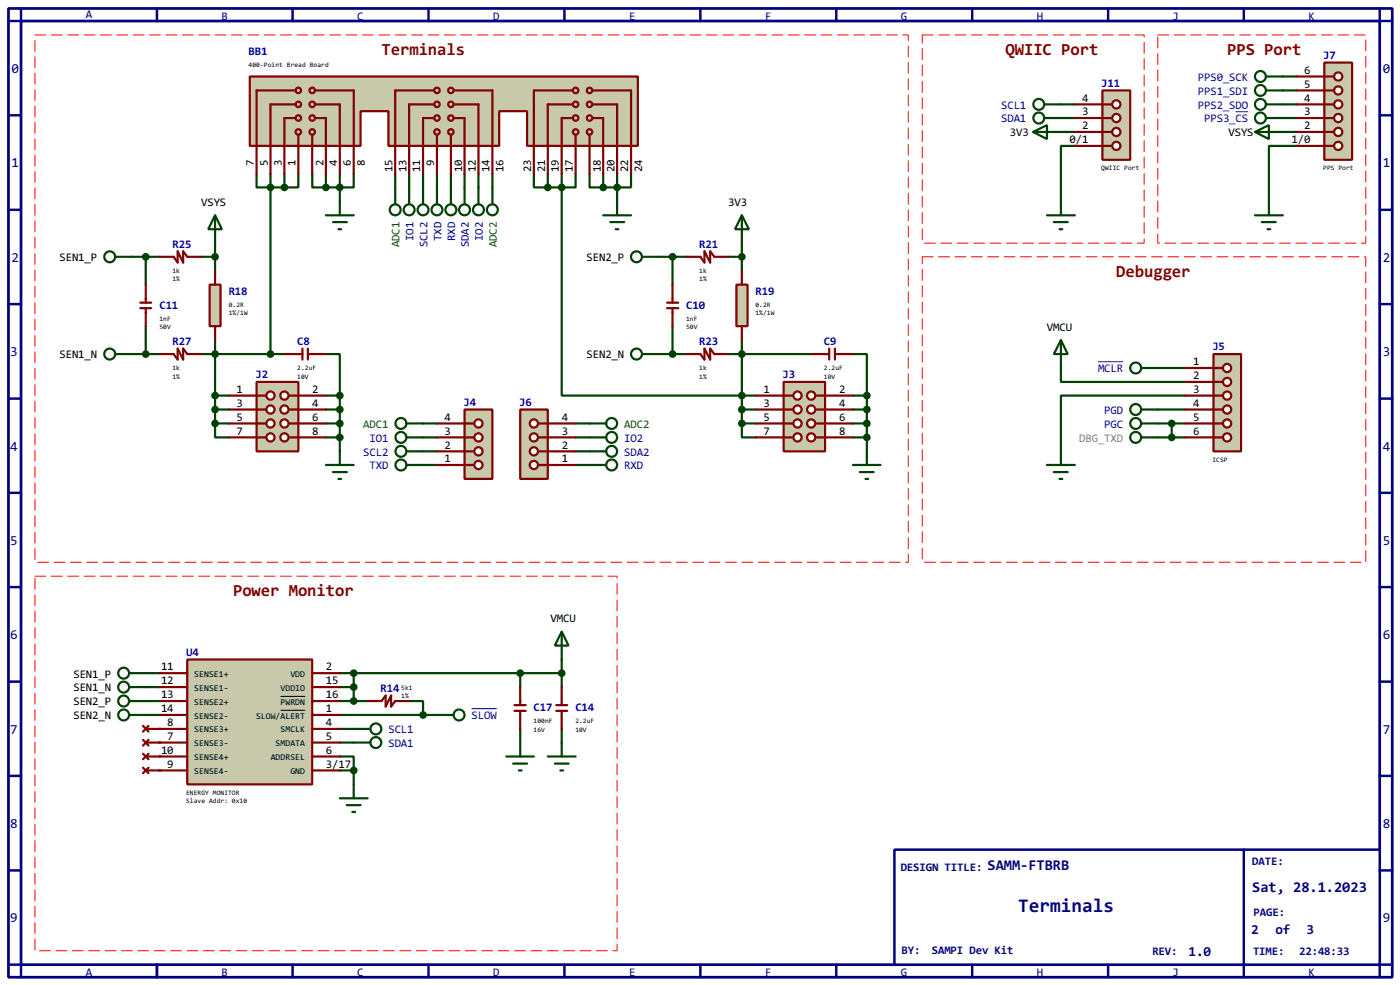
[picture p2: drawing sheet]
<svg xmlns="http://www.w3.org/2000/svg" width="256mm" height="180mm" viewBox="0 0 256 180" stroke-linecap="round" stroke-linejoin="round" font-family="sans-serif">
<path d="M1.6 1.6h253.5v177.3h-253.5zM3.9 3.9h248.9v172.7h-248.9z" fill="none" stroke="#000080" stroke-width=".5"/>
<path d="M3.9 1.6v2.3h-2.3M28.8 1.6v2.3" fill="none" stroke="#000080" stroke-width=".45"/>
<path d="M163.9 155.5h88.9v21.1h-88.9z" fill="#fff" stroke="#000080" stroke-width=".45"/>
<g fill="none" stroke="#000080" stroke-width=".45">
<path d="M53.6 1.6v2.3M78.5 1.6v2.3M103.4 1.6v2.3M128.3 1.6v2.3M153.2 1.6v2.3M178.1 1.6v2.3M203 1.6v2.3M227.9 1.6v2.3M252.8 1.6v2.3h2.3M1.6 21.1h2.3M1.6 38.4h2.3M252.8 21.1h2.3"/>
<path d="M252.8 38.4h2.3M1.6 55.7h2.3M252.8 55.7h2.3M1.6 73h2.3M252.8 73h2.3M1.6 90.2h2.3M252.8 90.2h2.3M1.6 107.5h2.3M252.8 107.5h2.3M1.6 124.8h2.3M252.8 124.8h2.3M1.6 142h2.3"/>
<path d="M1.6 159.3h2.3M227.9 155.5v23.4M252.8 142h2.3M252.8 159.3h2.3M1.6 176.6h2.3v2.3M28.8 176.6v2.3M53.6 176.6v2.3M78.5 176.6v2.3M103.4 176.6v2.3M128.3 176.6v2.3M153.2 176.6v2.3M178.1 176.6v2.3"/>
<path d="M203 176.6v2.3M255.1 176.6h-2.3v2.3"/>
</g>
<g fill="none" stroke="#004000" stroke-width=".4">
<path d="M194.4 19.1h2.5M235 19.1h2.5M235 16.6h2.5M235 14h2.5M47 31.8v2.5h5.1M49.6 31.8v33M52.1 31.8v2.5M54.7 31.8v2.5h-2.6M57.2 31.8v2.5h2.5M59.7 31.8v2.5M62.3 31.8v5.1M64.8 31.8v2.5h-5.1"/>
<path d="M72.4 31.8v2.5M75 31.8v2.5M77.5 31.8v2.5M80.1 31.8v2.5M82.6 31.8v2.5M85.1 31.8v2.5M87.7 31.8v2.5M90.2 31.8v2.5M97.8 31.8v2.5h2.6M100.4 34.3h2.5M100.4 31.8v2.5M102.9 34.3v38.1h35.6"/>
<path d="M102.9 31.8v2.5M105.5 31.8v2.5h-2.6M108 31.8v2.5h2.5M110.5 31.8v2.5M113.1 31.8v5.1M115.6 31.8v2.5h-5.1M194.4 21.6h2.5M194.4 24.2h2.5M196.9 26.7h-2.5v10.2M235 21.6h2.5M235 24.2h2.5M237.5 26.7h-5v10.2"/>
<path d="M24.2 47h5.1M26.7 47v5.1M26.7 59.7v5.1M120.7 47h5.1M123.2 47v5.1M123.2 59.7v5.1M24.2 64.8h5.1M36.9 64.8h15.2M39.4 77.5v2.6h2.6M39.4 75h2.6M39.4 77.5h2.6M39.4 72.4h2.6"/>
<path d="M39.4 62.3v15.2M59.7 64.8h2.6v7.6M59.7 75h2.6M59.7 77.5h2.6M59.7 72.4h2.6M62.3 72.4v10.2M77.5 77.5h2.6M105.5 77.5h2.5M120.7 64.8h5.1M133.4 64.8h15.2M135.9 77.5v2.6h2.6M135.9 75h2.6"/>
<path d="M135.9 77.5h2.6M135.9 62.3v15.2M156.3 64.8h2.5v7.6M156.3 75h2.5M156.3 77.5h2.5M156.3 72.4h2.5M158.8 72.4v10.2M194.4 67.4v2.5h22.8M212.1 75h5.1M212.1 67.4h5.1M217.2 72.4h-22.8v10.2M59.7 80.1h2.6"/>
<path d="M77.5 80.1h2.6M77.5 85.1h2.6M77.5 82.6h2.6M105.5 80.1h2.5M105.5 85.1h2.5M105.5 82.6h2.5M156.3 80.1h2.5M62.3 138.5h2.5v2.5M62.3 123.2h40.6M62.3 133.4h2.5M62.3 135.9h2.5M64.8 123.2v2.6"/>
<path d="M95.3 123.2v2.6M95.3 133.4v2.5M102.9 120.7v5.1M102.9 133.4v2.5M62.3 141h2.5M64.8 141v2.6"/>
</g>
<g fill="#004000">
<circle cx="29.3" cy="135.9" r=".2"/>
<circle cx="29.3" cy="133.4" r=".2"/>
<circle cx="29.3" cy="141" r=".2"/>
</g>
<path d="M26.7 123.2h2.6" fill="none" stroke="#004000" stroke-width=".4"/>
<circle cx="29.3" cy="138.5" r=".2" fill="#004000"/>
<g fill="none" stroke="#004000" stroke-width=".4">
<path d="M36.9 47h2.5M39.4 44.5v5.1M133.4 47h2.5M135.9 44.5v5.1M212.1 77.5h5.1M214.7 77.5v2.6M212.1 80.1h5.1M26.7 125.8h2.6M26.7 128.3h2.6M26.7 130.9h2.6M62.3 125.8h2.5v2.5M62.3 128.3h5.1"/>
<path d="M62.3 130.9h17.8M75 128.3h2.5v2.6"/>
</g>
<path d="M47 69.9h7.7v12.7h-7.7z" fill="#c8c8aa" stroke="#800000" stroke-width=".4"/>
<path d="M47 72.4h1.8" fill="none" stroke="#800000" stroke-width=".4"/>
<circle cx="49.5" cy="72.4" r=".75" fill="#feffff" stroke="#800000" stroke-width=".4"/>
<path d="M47 75h1.8" fill="none" stroke="#800000" stroke-width=".4"/>
<circle cx="49.5" cy="75" r=".75" fill="#feffff" stroke="#800000" stroke-width=".4"/>
<path d="M47 77.5h1.8" fill="none" stroke="#800000" stroke-width=".4"/>
<circle cx="49.5" cy="77.5" r=".75" fill="#feffff" stroke="#800000" stroke-width=".4"/>
<path d="M47 80.1h1.8" fill="none" stroke="#800000" stroke-width=".4"/>
<circle cx="49.5" cy="80.1" r=".75" fill="#feffff" stroke="#800000" stroke-width=".4"/>
<path d="M52.9 72.4h1.8" fill="none" stroke="#800000" stroke-width=".4"/>
<circle cx="52.1" cy="72.4" r=".75" fill="#feffff" stroke="#800000" stroke-width=".4"/>
<path d="M52.9 75h1.8" fill="none" stroke="#800000" stroke-width=".4"/>
<circle cx="52.1" cy="75" r=".75" fill="#feffff" stroke="#800000" stroke-width=".4"/>
<path d="M52.9 77.5h1.8" fill="none" stroke="#800000" stroke-width=".4"/>
<circle cx="52.1" cy="77.5" r=".75" fill="#feffff" stroke="#800000" stroke-width=".4"/>
<path d="M52.9 80.1h1.8" fill="none" stroke="#800000" stroke-width=".4"/>
<circle cx="52.1" cy="80.1" r=".75" fill="#feffff" stroke="#800000" stroke-width=".4"/>
<path d="M42 72.4h5M42 75h5M42 77.5h5M54.7 72.4h5M54.7 75h5M54.7 77.5h5M42 80.1h5M54.7 80.1h5" fill="none" stroke="#800000" stroke-width=".4"/>
<path d="M143.6 69.9h7.6v12.7h-7.6z" fill="#c8c8aa" stroke="#800000" stroke-width=".4"/>
<path d="M143.6 72.4h1.7" fill="none" stroke="#800000" stroke-width=".4"/>
<circle cx="146.1" cy="72.4" r=".75" fill="#feffff" stroke="#800000" stroke-width=".4"/>
<path d="M143.6 75h1.7" fill="none" stroke="#800000" stroke-width=".4"/>
<circle cx="146.1" cy="75" r=".75" fill="#feffff" stroke="#800000" stroke-width=".4"/>
<path d="M143.6 77.5h1.7" fill="none" stroke="#800000" stroke-width=".4"/>
<circle cx="146.1" cy="77.5" r=".75" fill="#feffff" stroke="#800000" stroke-width=".4"/>
<path d="M143.6 80.1h1.7" fill="none" stroke="#800000" stroke-width=".4"/>
<circle cx="146.1" cy="80.1" r=".75" fill="#feffff" stroke="#800000" stroke-width=".4"/>
<path d="M149.4 72.4h1.8" fill="none" stroke="#800000" stroke-width=".4"/>
<circle cx="148.6" cy="72.4" r=".75" fill="#feffff" stroke="#800000" stroke-width=".4"/>
<path d="M149.4 75h1.8" fill="none" stroke="#800000" stroke-width=".4"/>
<circle cx="148.6" cy="75" r=".75" fill="#feffff" stroke="#800000" stroke-width=".4"/>
<path d="M149.4 77.5h1.8" fill="none" stroke="#800000" stroke-width=".4"/>
<circle cx="148.6" cy="77.5" r=".75" fill="#feffff" stroke="#800000" stroke-width=".4"/>
<path d="M149.4 80.1h1.8" fill="none" stroke="#800000" stroke-width=".4"/>
<circle cx="148.6" cy="80.1" r=".75" fill="#feffff" stroke="#800000" stroke-width=".4"/>
<g fill="none" stroke="#800000" stroke-width=".4">
<path d="M52.1 64.8h3.3M55.4 63.8v2M56.4 63.8v2M56.4 64.8h3.3M138.5 72.4h5.1M138.5 75h5.1M138.5 77.5h5.1M148.6 64.8h3.3M151.2 72.4h5.1M151.2 75h5.1M151.2 77.5h5.1M151.9 63.8v2"/>
<path d="M153 64.8h3.3M153 63.8v2M138.5 80.1h5.1M151.2 80.1h5.1"/>
</g>
<g fill="none" stroke="#004000" stroke-width=".4">
<path d="M39.4 39.4l1.3 2.6h-2.5zM39.4 39.4v5.1M135.9 39.4l1.3 2.6h-2.5zM135.9 39.4v5.1M74.5 77.5h3M59.7 85.1h5.1M61 86.4h2.6M62 87.7h.5M62.3 82.6v2.5M74.5 85.1h3M74.5 80.1h3M108 85.1h3.1"/>
<path d="M156.3 85.1h5M157.5 86.4h2.6M158.6 87.7h.5M158.8 82.6v2.5"/>
<circle cx="73.4" cy="77.5" r="1"/>
<circle cx="73.4" cy="85.1" r="1"/>
<circle cx="73.4" cy="80.1" r="1"/>
<circle cx="112" cy="85.1" r="1"/>
</g>
<g fill="#004000" stroke="#004000" stroke-width=".4">
<circle cx="62.2" cy="75" r=".5"/>
<circle cx="62.2" cy="77.5" r=".5"/>
<circle cx="62.2" cy="80.1" r=".5"/>
<circle cx="158.8" cy="75" r=".5"/>
<circle cx="158.8" cy="77.5" r=".5"/>
<circle cx="158.8" cy="80.1" r=".5"/>
<circle cx="135.9" cy="77.5" r=".5"/>
<circle cx="135.9" cy="75" r=".5"/>
<circle cx="135.9" cy="72.4" r=".5"/>
<circle cx="39.4" cy="77.5" r=".5"/>
<circle cx="39.4" cy="75" r=".5"/>
<circle cx="39.4" cy="72.4" r=".5"/>
<circle cx="62.2" cy="72.4" r=".5"/>
<circle cx="158.8" cy="72.4" r=".5"/>
</g>
<path d="M85.1 75h5.1v12.7h-5.1z" fill="#c8c8aa" stroke="#800000" stroke-width=".4"/>
<path d="M85.1 85.1h1.8" fill="none" stroke="#800000" stroke-width=".4"/>
<circle cx="87.6" cy="85.1" r=".75" fill="#feffff" stroke="#800000" stroke-width=".4"/>
<path d="M85.1 82.6h1.8" fill="none" stroke="#800000" stroke-width=".4"/>
<circle cx="87.6" cy="82.6" r=".75" fill="#feffff" stroke="#800000" stroke-width=".4"/>
<path d="M85.1 80.1h1.8" fill="none" stroke="#800000" stroke-width=".4"/>
<circle cx="87.6" cy="80.1" r=".75" fill="#feffff" stroke="#800000" stroke-width=".4"/>
<path d="M85.1 77.5h1.8" fill="none" stroke="#800000" stroke-width=".4"/>
<circle cx="87.6" cy="77.5" r=".75" fill="#feffff" stroke="#800000" stroke-width=".4"/>
<path d="M80.1 77.5h5M80.1 85.1h5M80.1 82.6h5M80.1 80.1h5" fill="none" stroke="#800000" stroke-width=".4"/>
<g fill="none" stroke="#004000" stroke-width=".4">
<path d="M59.7 39.4h5.1M62.3 36.9v2.5M110.5 39.4h5.1M113.1 36.9v2.5M61 40.7h2.6M62 42h.5M111.8 40.7h2.6M112.8 42h.5M108 77.5h3.1M74.5 82.6h3M108 80.1h3.1M108 82.6h3.1"/>
<circle cx="112" cy="77.5" r="1"/>
<circle cx="73.4" cy="82.6" r="1"/>
<circle cx="112" cy="82.6" r="1"/>
<circle cx="112" cy="80.1" r="1"/>
</g>
<g fill="#004000" stroke="#004000" stroke-width=".4">
<circle cx="52.1" cy="34.3" r=".5"/>
<circle cx="49.5" cy="34.3" r=".5"/>
<circle cx="62.2" cy="34.3" r=".5"/>
<circle cx="59.7" cy="34.3" r=".5"/>
<circle cx="102.9" cy="34.3" r=".5"/>
<circle cx="100.3" cy="34.3" r=".5"/>
<circle cx="113" cy="34.3" r=".5"/>
<circle cx="110.5" cy="34.3" r=".5"/>
</g>
<path d="M95.3 75h5.1v12.7h-5.1z" fill="#c8c8aa" stroke="#800000" stroke-width=".4"/>
<path d="M98.6 85.1h1.8" fill="none" stroke="#800000" stroke-width=".4"/>
<circle cx="97.8" cy="85.1" r=".75" fill="#feffff" stroke="#800000" stroke-width=".4"/>
<path d="M98.6 82.6h1.8" fill="none" stroke="#800000" stroke-width=".4"/>
<circle cx="97.8" cy="82.6" r=".75" fill="#feffff" stroke="#800000" stroke-width=".4"/>
<path d="M98.6 80.1h1.8" fill="none" stroke="#800000" stroke-width=".4"/>
<circle cx="97.8" cy="80.1" r=".75" fill="#feffff" stroke="#800000" stroke-width=".4"/>
<path d="M98.6 77.5h1.8" fill="none" stroke="#800000" stroke-width=".4"/>
<circle cx="97.8" cy="77.5" r=".75" fill="#feffff" stroke="#800000" stroke-width=".4"/>
<path d="M100.4 77.5h5.1M100.4 85.1h5.1M100.4 82.6h5.1M100.4 80.1h5.1" fill="none" stroke="#800000" stroke-width=".4"/>
<g fill="#004000" stroke="#004000" stroke-width=".4">
<circle cx="39.4" cy="64.8" r=".5"/>
<circle cx="135.9" cy="64.8" r=".5"/>
</g>
<g fill="none" stroke="#004000" stroke-width=".4">
<path d="M191.3 19.1h3.1M191.3 21.6h3.1M194.4 62.3l1.2 2.5h-2.5zM194.4 62.3v5.1M209.1 67.4h3M209.1 75h3M209.1 77.5h3M191.8 85.1h5.1M193.1 86.4h2.5M194.1 87.7h.5M194.4 82.6v2.5"/>
<circle cx="190.3" cy="19.1" r="1"/>
<circle cx="190.3" cy="21.6" r="1"/>
<circle cx="208" cy="67.4" r="1"/>
<circle cx="208" cy="75" r="1"/>
<circle cx="208" cy="77.5" r="1"/>
</g>
<path d="M201.2 66.2h4.6" fill="none" stroke="#0000c0" stroke-width=".18"/>
<path d="M169 47h81.2v55.9h-81.2z" fill="none" stroke="#fff" stroke-width=".18"/>
<path d="M169 47h81.2v55.9h-81.2z" fill="none" stroke="#f00" stroke-width=".18" stroke-dasharray="2 1"/>
<path d="M202 16.6h5.1v12.7h-5.1z" fill="#c8c8aa" stroke="#800000" stroke-width=".4"/>
<path d="M202 26.7h1.8" fill="none" stroke="#800000" stroke-width=".4"/>
<circle cx="204.5" cy="26.7" r=".75" fill="#feffff" stroke="#800000" stroke-width=".4"/>
<path d="M202 24.2h1.8" fill="none" stroke="#800000" stroke-width=".4"/>
<circle cx="204.5" cy="24.2" r=".75" fill="#feffff" stroke="#800000" stroke-width=".4"/>
<path d="M202 21.6h1.8" fill="none" stroke="#800000" stroke-width=".4"/>
<circle cx="204.5" cy="21.6" r=".75" fill="#feffff" stroke="#800000" stroke-width=".4"/>
<path d="M202 19.1h1.8" fill="none" stroke="#800000" stroke-width=".4"/>
<circle cx="204.5" cy="19.1" r=".75" fill="#feffff" stroke="#800000" stroke-width=".4"/>
<path d="M196.9 19.1h5.1M196.9 26.7h5.1M196.9 24.2h5.1M196.9 21.6h5.1" fill="none" stroke="#800000" stroke-width=".4"/>
<g fill="none" stroke="#004000" stroke-width=".4">
<path d="M72.4 34.3v3.1M75 34.3v3.1M77.5 34.3v3.1M80.1 34.3v3.1M82.6 34.3v3.1M85.1 34.3v3.1M87.7 34.3v3.1M90.2 34.3v3.1M191.8 39.4h5.1M194.4 36.9v2.5M193.1 40.7h2.5M194.1 42h.5"/>
<circle cx="72.4" cy="38.4" r="1"/>
<circle cx="74.9" cy="38.4" r="1"/>
<circle cx="77.5" cy="38.4" r="1"/>
<circle cx="80" cy="38.4" r="1"/>
<circle cx="82.6" cy="38.4" r="1"/>
<circle cx="85.1" cy="38.4" r="1"/>
<circle cx="87.6" cy="38.4" r="1"/>
<circle cx="90.2" cy="38.4" r="1"/>
</g>
<path d="M6.4 6.4h160v96.5h-160zM169 6.4h40.6v38.1h-40.6z" fill="none" stroke="#fff" stroke-width=".18"/>
<path d="M6.4 6.4h160v96.5h-160zM169 6.4h40.6v38.1h-40.6z" fill="none" stroke="#f00" stroke-width=".18" stroke-dasharray="2 1"/>
<g fill="#c8c8aa" stroke="#800000" stroke-width=".4">
<path d="M45.8 14h71.1v12.7h-20.3v-6.3h-5.1v6.3h-20.3v-6.3h-5.1v6.3h-20.3z" fill-rule="evenodd"/>
<circle cx="54.6" cy="24.2" r=".5"/>
<circle cx="57.2" cy="24.2" r=".5"/>
<circle cx="54.6" cy="21.6" r=".5"/>
<circle cx="57.2" cy="21.6" r=".5"/>
<circle cx="54.6" cy="19.1" r=".5"/>
<circle cx="57.2" cy="19.1" r=".5"/>
<circle cx="54.6" cy="16.6" r=".5"/>
<circle cx="57.2" cy="16.6" r=".5"/>
</g>
<path d="M54.2 19.1h-4.6v7.6M54.2 16.6h-7.2v10.1M57.7 19.1h4.6v7.6M57.7 16.6h7.1v10.1M54.2 21.6h-2.1v5.1M54.7 24.7v2M57.2 24.7v2M57.7 21.6h2v5.1" fill="none" stroke="#800000" stroke-width=".4"/>
<g fill="#c8c8aa" stroke="#800000" stroke-width=".4">
<circle cx="80" cy="24.2" r=".5"/>
<circle cx="82.6" cy="24.2" r=".5"/>
<circle cx="80" cy="21.6" r=".5"/>
<circle cx="82.6" cy="21.6" r=".5"/>
<circle cx="80" cy="19.1" r=".5"/>
<circle cx="82.6" cy="19.1" r=".5"/>
<circle cx="80" cy="16.6" r=".5"/>
<circle cx="82.6" cy="16.6" r=".5"/>
</g>
<path d="M79.6 19.1h-4.6v7.6M79.6 16.6h-7.2v10.1M83.1 19.1h4.6v7.6M83.1 16.6h7.1v10.1M79.6 21.6h-2.1v5.1M80.1 24.7v2M82.6 24.7v2M83.1 21.6h2v5.1" fill="none" stroke="#800000" stroke-width=".4"/>
<g fill="#c8c8aa" stroke="#800000" stroke-width=".4">
<circle cx="105.4" cy="24.2" r=".5"/>
<circle cx="108" cy="24.2" r=".5"/>
<circle cx="105.4" cy="21.6" r=".5"/>
<circle cx="108" cy="21.6" r=".5"/>
<circle cx="105.4" cy="19.1" r=".5"/>
<circle cx="108" cy="19.1" r=".5"/>
<circle cx="105.4" cy="16.6" r=".5"/>
<circle cx="108" cy="16.6" r=".5"/>
</g>
<g fill="none" stroke="#800000" stroke-width=".4">
<path d="M105 19.1h-4.6v12.7M105 16.6h-7.2v15.2M108.5 19.1h4.6v12.7M108.5 16.6h7.1v15.2M47 26.7v5.1M49.6 26.7v5.1M52.1 26.7v5.1M54.7 26.7v5.1M57.2 26.7v5.1M59.7 26.7v5.1M62.3 26.7v5.1M64.8 26.7v5.1"/>
<path d="M72.4 26.7v5.1M75 26.7v5.1M77.5 26.7v5.1M80.1 26.7v5.1M82.6 26.7v5.1M85.1 26.7v5.1M87.7 26.7v5.1M90.2 26.7v5.1M105 21.6h-2.1v10.2M105.5 24.7v7.1M108 24.7v7.1M108.5 21.6h2v10.2"/>
</g>
<path d="M222.3 64.8h5.1v17.8h-5.1z" fill="#c8c8aa" stroke="#800000" stroke-width=".4"/>
<path d="M222.3 67.4h1.8" fill="none" stroke="#800000" stroke-width=".4"/>
<circle cx="224.8" cy="67.4" r=".75" fill="#feffff" stroke="#800000" stroke-width=".4"/>
<path d="M222.3 69.9h1.8" fill="none" stroke="#800000" stroke-width=".4"/>
<circle cx="224.8" cy="69.9" r=".75" fill="#feffff" stroke="#800000" stroke-width=".4"/>
<path d="M222.3 72.4h1.8" fill="none" stroke="#800000" stroke-width=".4"/>
<circle cx="224.8" cy="72.4" r=".75" fill="#feffff" stroke="#800000" stroke-width=".4"/>
<path d="M222.3 75h1.8" fill="none" stroke="#800000" stroke-width=".4"/>
<circle cx="224.8" cy="75" r=".75" fill="#feffff" stroke="#800000" stroke-width=".4"/>
<path d="M222.3 77.5h1.8" fill="none" stroke="#800000" stroke-width=".4"/>
<circle cx="224.8" cy="77.5" r=".75" fill="#feffff" stroke="#800000" stroke-width=".4"/>
<path d="M222.3 80.1h1.8" fill="none" stroke="#800000" stroke-width=".4"/>
<circle cx="224.8" cy="80.1" r=".75" fill="#feffff" stroke="#800000" stroke-width=".4"/>
<path d="M217.2 67.4h5.1M217.2 69.9h5.1M217.2 72.4h5.1M217.2 75h5.1M217.2 77.5h5.1M217.2 80.1h5.1" fill="none" stroke="#800000" stroke-width=".4"/>
<g fill="none" stroke="#004000" stroke-width=".4">
<path d="M232 19.1h3M232 16.6h3M232 14h3M229.9 24.2l2.6-1.3v2.6zM229.9 24.2h5.1M229.9 39.4h5.1M232 21.6h3M232.5 36.9v2.5M231.2 40.7h2.5M232.2 42h.5"/>
<circle cx="230.9" cy="16.6" r="1"/>
<circle cx="230.9" cy="14" r="1"/>
<circle cx="230.9" cy="19.1" r="1"/>
<circle cx="230.9" cy="21.6" r="1"/>
</g>
<path d="M226.4 20.5h2.3" fill="none" stroke="#0000c0" stroke-width=".18"/>
<path d="M242.6 11.5h5.1v17.8h-5.1z" fill="#c8c8aa" stroke="#800000" stroke-width=".4"/>
<path d="M242.6 26.7h1.8" fill="none" stroke="#800000" stroke-width=".4"/>
<circle cx="245.1" cy="26.7" r=".75" fill="#feffff" stroke="#800000" stroke-width=".4"/>
<path d="M242.6 24.2h1.8" fill="none" stroke="#800000" stroke-width=".4"/>
<circle cx="245.1" cy="24.2" r=".75" fill="#feffff" stroke="#800000" stroke-width=".4"/>
<path d="M242.6 21.6h1.8" fill="none" stroke="#800000" stroke-width=".4"/>
<circle cx="245.1" cy="21.6" r=".75" fill="#feffff" stroke="#800000" stroke-width=".4"/>
<path d="M242.6 19.1h1.8" fill="none" stroke="#800000" stroke-width=".4"/>
<circle cx="245.1" cy="19.1" r=".75" fill="#feffff" stroke="#800000" stroke-width=".4"/>
<path d="M242.6 16.6h1.8" fill="none" stroke="#800000" stroke-width=".4"/>
<circle cx="245.1" cy="16.6" r=".75" fill="#feffff" stroke="#800000" stroke-width=".4"/>
<path d="M242.6 14h1.8" fill="none" stroke="#800000" stroke-width=".4"/>
<circle cx="245.1" cy="14" r=".75" fill="#feffff" stroke="#800000" stroke-width=".4"/>
<path d="M237.5 19.1h5.1M237.5 16.6h5.1M237.5 14h5.1M237.5 26.7h5.1M237.5 24.2h5.1M237.5 21.6h5.1" fill="none" stroke="#800000" stroke-width=".4"/>
<path d="M212.1 6.4h38.1v38.1h-38.1z" fill="none" stroke="#fff" stroke-width=".18"/>
<path d="M212.1 6.4h38.1v38.1h-38.1z" fill="none" stroke="#f00" stroke-width=".18" stroke-dasharray="2 1"/>
<path d="M38.4 52.1h2v7.6h-2z" fill="#c8c8aa" stroke="#800000" stroke-width=".4"/>
<path d="M39.4 49.6v2.5M39.4 59.7v2.6" fill="none" stroke="#800000" stroke-width=".4"/>
<path d="M134.9 52.1h2.1v7.6h-2.1z" fill="#c8c8aa" stroke="#800000" stroke-width=".4"/>
<g fill="none" stroke="#800000" stroke-width=".4">
<path d="M25.7 55.4h2M25.7 56.4h2M26.7 52.1v3.3M26.7 56.4v3.3M29.3 47h2.5l.8 1.1v-2.1l1 2.1v-2.1l.7 1h2.6M122.2 55.4h2.1M122.2 56.4h2.1M123.2 52.1v3.3M123.2 56.4v3.3M125.8 47h2.5l.8 1.1v-2.1l1 2.1v-2.1l.8 1h2.5M135.9 49.6v2.5M135.9 59.7v2.6"/>
<path d="M29.3 64.8h2.5l.8 1v-2l1 2v-2l.7 1h2.6M125.8 64.8h2.5l.8 1v-2l1 2v-2l.8 1h2.5M26.2 132.9l1 1M26.2 135.4l1 1.1M26.2 138l1 1M26.7 133.4h2.6M26.7 135.9h2.6M26.7 138.5h2.6M27.2 132.9l-1 1M27.2 135.4l-1 1.1M27.2 138l-1 1M94.3 129.1h2"/>
<path d="M94.3 130.1h2M95.3 125.8v3.3M95.3 130.1v3.3M101.9 129.1h2M101.9 130.1h2M102.9 125.8v3.3M102.9 130.1v3.3M26.2 140.5l1 1M26.7 141h2.6M27.2 140.5l-1 1"/>
</g>
<g fill="none" stroke="#004000" stroke-width=".4">
<path d="M189.3 24.2l2.5-1.3v2.6zM189.3 24.2h5.1M21.1 47h3.1M117.7 47h3M21.1 64.8h3.1M117.7 64.8h3M209.1 80.1h3M102.9 115.6l1.3 2.6h-2.5zM102.9 115.6v5.1M23.7 123.2h3M23.7 125.8h3M23.7 128.3h3"/>
<path d="M23.7 130.9h3M64.8 133.4h3.1M64.8 135.9h3.1M92.8 138.5h5M94 139.8h2.6M95.3 135.9v2.6M100.4 138.5h5.1M101.7 139.8h2.5M102.9 135.9v2.6M62.3 146.1h5.1M63.6 147.4h2.5M64.6 148.6h.5"/>
<path d="M64.8 143.6v2.5M95.1 141h.5M102.7 141h.5"/>
<circle cx="20.1" cy="47" r="1"/>
<circle cx="116.6" cy="47" r="1"/>
<circle cx="20.1" cy="64.8" r="1"/>
<circle cx="116.6" cy="64.8" r="1"/>
<circle cx="208" cy="80.1" r="1"/>
<circle cx="22.6" cy="130.9" r="1"/>
<circle cx="22.6" cy="128.3" r="1"/>
<circle cx="22.6" cy="125.8" r="1"/>
<circle cx="22.6" cy="123.2" r="1"/>
<circle cx="68.8" cy="133.4" r="1"/>
<circle cx="68.8" cy="135.9" r="1"/>
</g>
<g fill="#004000" stroke="#004000" stroke-width=".4">
<circle cx="64.8" cy="141" r=".5"/>
<circle cx="64.8" cy="123.2" r=".5"/>
<circle cx="95.3" cy="123.2" r=".5"/>
<circle cx="102.9" cy="123.2" r=".5"/>
<circle cx="64.8" cy="125.8" r=".5"/>
<circle cx="123.2" cy="64.8" r=".5"/>
<circle cx="123.2" cy="47" r=".5"/>
<circle cx="26.7" cy="64.8" r=".5"/>
<circle cx="26.7" cy="47" r=".5"/>
<circle cx="49.5" cy="64.8" r=".5"/>
</g>
<path d="M34.3 120.7h22.9v22.9h-22.9z" fill="#c8c8aa" stroke="#800000" stroke-width=".4"/>
<g fill="none" stroke="#800000" stroke-width=".4">
<path d="M29.3 130.9h5M29.3 123.2h5M29.3 133.4h5M29.3 135.9h5M29.3 138.5h5M29.3 125.8h5M29.3 128.3h5M57.2 130.9h5.1M57.2 123.2h5.1M57.2 133.4h5.1M57.2 135.9h5.1M57.2 138.5h5.1"/>
<path d="M57.2 125.8h5.1M57.2 128.3h5.1M67.4 128.3h2.5l.8-1v2l1-2v2l.7-1h2.6M29.3 141h5M57.2 141h5.1"/>
</g>
<path d="M51.4 130h4.5M51.4 127.5h4.5" fill="none" stroke="#000" stroke-width=".18"/>
<g fill="none" stroke="#004000" stroke-width=".4">
<path d="M80.1 130.9h3"/>
<circle cx="84.1" cy="130.9" r="1"/>
</g>
<path d="M86.4 129.7h4.6" fill="none" stroke="#0000c0" stroke-width=".18"/>
<path d="M6.4 105.5h106.7v68.5h-106.7z" fill="none" stroke="#fff" stroke-width=".18"/>
<path d="M6.4 105.5h106.7v68.5h-106.7z" fill="none" stroke="#f00" stroke-width=".18" stroke-dasharray="2 1"/>
<g fill="#004000" stroke="#004000" stroke-width=".4">
<circle cx="64.8" cy="128.3" r=".5"/>
<circle cx="77.5" cy="130.9" r=".5"/>
<circle cx="214.6" cy="77.5" r=".5"/>
<circle cx="214.6" cy="80.1" r=".5"/>
<circle cx="39.4" cy="47" r=".5"/>
<circle cx="135.9" cy="47" r=".5"/>
</g>
<text font-size="4.2" fill="#000080" x="186.6" y="167">Terminals</text>
<g font-size="3.7" fill="#800000">
<text x="69.9" y="10">Terminals</text>
<text x="184.2" y="10">QWIIC Port</text>
<text x="224.8" y="10">PPS Port</text>
<text x="204.5" y="50.7">Debugger</text>
<text x="42.7" y="109.1">Power Monitor</text>
</g>
<g font-size="3.2" fill="#000080">
<text x="180.9" y="159.3">SAMM-FTBRB</text>
<text x="229.4" y="163.2">Sat, 28.1.2023</text>
</g>
<g font-size="3" fill="#000080">
<text x="2.1" y="13.4">0</text>
<text x="253.4" y="13.4">0</text>
<text x="2.1" y="30.7">1</text>
<text x="253.4" y="30.7">1</text>
<text x="2.1" y="47.9">2</text>
<text x="253.4" y="47.9">2</text>
<text x="1.9" y="65.2">3</text>
<text x="253.4" y="65.2">3</text>
<text x="1.9" y="82.5">4</text>
<text x="253.4" y="82.5">4</text>
<text x="1.9" y="99.8">5</text>
<text x="253.4" y="99.8">5</text>
<text x="1.9" y="117">6</text>
<text x="253.4" y="117">6</text>
<text x="1.9" y="134.3">7</text>
<text x="253.4" y="134.3">7</text>
<text x="1.9" y="151.6">8</text>
<text x="253.4" y="151.6">8</text>
<text x="1.9" y="168.8">9</text>
<text x="229.2" y="170.9">2</text>
<text x="233.7" y="170.9">of</text>
<text x="239.4" y="170.9">3</text>
<text x="253.4" y="168.8">9</text>
<text x="217.8" y="174.9">1.0</text>
</g>
<g font-size="2.5" fill="#000080">
<text x="15.7" y="3.4">A</text>
<text x="40.6" y="3.6">B</text>
<text x="65.5" y="3.6">C</text>
<text x="90.4" y="3.6">D</text>
<text x="115.3" y="3.6">E</text>
<text x="140.2" y="3.6">F</text>
<text x="165.1" y="3.6">G</text>
<text x="190" y="3.6">H</text>
<text x="214.8" y="3.6">J</text>
<text x="239.7" y="3.6">K</text>
<text x="165" y="159.4">DESIGN TITLE:</text>
<text x="229.4" y="158.3">DATE:</text>
<text x="229.7" y="167.7">PAGE:</text>
<text x="15.7" y="178.7">A</text>
<text x="40.6" y="178.7">B</text>
<text x="65.5" y="178.7">C</text>
<text x="90.4" y="178.7">D</text>
<text x="115.3" y="178.7">E</text>
<text x="140.2" y="178.7">F</text>
<text x="165.1" y="178.7">G</text>
<text x="165.2" y="174.6">BY:</text>
<text x="170.7" y="174.6">SAMPI Dev Kit</text>
<text x="190" y="178.7">H</text>
<text x="211.1" y="174.8">REV:</text>
<text x="214.8" y="178.7">J</text>
<text x="229.6" y="174.8">TIME:</text>
<text x="238" y="174.8">22:48:33</text>
<text x="239.7" y="178.7">K</text>
</g>
<g font-size="2.5" fill="#0000c0">
<text x="45.6" y="10">BB1</text>
<text x="242.4" y="10.8">J7</text>
<text x="201.8" y="15.9">J11</text>
<text x="219.5" y="17.3">PPS1_SDI</text>
<text x="219.5" y="14.8">PPS0_SCK</text>
<text x="183.4" y="22.4">SDA1</text>
<text x="183.4" y="19.9">SCL1</text>
<text x="219.5" y="19.9">PPS2_SDO</text>
<text x="220.6" y="22.4">PPS3_CS</text>
<text x="31.6" y="45.3">R25</text>
<text x="75.8" y="44.1" transform="rotate(-90 75.8 44.1)">IO1</text>
<text x="78.3" y="45.2" transform="rotate(-90 78.3 45.2)">SCL2</text>
<text x="80.9" y="44.1" transform="rotate(-90 80.9 44.1)">TXD</text>
<text x="83.4" y="44.1" transform="rotate(-90 83.4 44.1)">RXD</text>
<text x="85.9" y="45.2" transform="rotate(-90 85.9 45.2)">SDA2</text>
<text x="88.5" y="44.1" transform="rotate(-90 88.5 44.1)">IO2</text>
<text x="128.1" y="45.3">R21</text>
<text x="41.9" y="54">R18</text>
<text x="138.4" y="54">R19</text>
<text x="29.2" y="56.5">C11</text>
<text x="125.7" y="56.5">C10</text>
<text x="31.6" y="63.1">R27</text>
<text x="54.5" y="63.1">C8</text>
<text x="128.1" y="63.1">R23</text>
<text x="151" y="63.1">C9</text>
<text x="222.1" y="64.1">J5</text>
<text x="46.8" y="69.2">J2</text>
<text x="143.4" y="69.2">J3</text>
<text x="201.2" y="68.1">MCLR</text>
<text x="84.9" y="74.3">J4</text>
<text x="95.1" y="74.3">J6</text>
<text x="202.3" y="75.8">PGD</text>
<text x="66.6" y="83.4">SCL2</text>
<text x="67.7" y="80.8">IO1</text>
<text x="114.4" y="80.8">IO2</text>
<text x="114.4" y="83.4">SDA2</text>
<text x="202.3" y="78.3">PGC</text>
<text x="67.7" y="85.9">TXD</text>
<text x="114.4" y="85.9">RXD</text>
<text x="34.1" y="120">U4</text>
<text x="69.7" y="126.6">R14</text>
<text x="86.4" y="131.7">SLOW</text>
<text x="97.8" y="130.2">C17</text>
<text x="105.4" y="130.2">C14</text>
<text x="71.2" y="134.2">SCL1</text>
<text x="71.2" y="136.7">SDA1</text>
</g>
<g font-size="2.5">
<text x="238.9" y="16.1">5</text>
<text x="238.9" y="13.5">6</text>
<text x="198.3" y="23.6">2</text>
<text x="198.3" y="21.1">3</text>
<text x="198.3" y="18.6">4</text>
<text x="238.9" y="23.6">2</text>
<text x="238.9" y="21.1">3</text>
<text x="238.9" y="18.6">4</text>
<text x="185" y="25">3V3</text>
<text x="196" y="26.2">0/1</text>
<text x="225.1" y="25">VSYS</text>
<text x="236.6" y="26.2">1/0</text>
<text x="46.5" y="30.4" transform="rotate(-90 46.5 30.4)">7</text>
<text x="49.1" y="30.4" transform="rotate(-90 49.1 30.4)">5</text>
<text x="51.6" y="30.4" transform="rotate(-90 51.6 30.4)">3</text>
<text x="54.2" y="30.4" transform="rotate(-90 54.2 30.4)">1</text>
<text x="59.3" y="30.4" transform="rotate(-90 59.3 30.4)">2</text>
<text x="61.7" y="30.4" transform="rotate(-90 61.7 30.4)">4</text>
<text x="64.3" y="30.4" transform="rotate(-90 64.3 30.4)">6</text>
<text x="66.9" y="30.4" transform="rotate(-90 66.9 30.4)">8</text>
<text x="71.9" y="31.6" transform="rotate(-90 71.9 31.6)">15</text>
<text x="74.5" y="31.5" transform="rotate(-90 74.5 31.5)">13</text>
<text x="77" y="31.6" transform="rotate(-90 77 31.6)">11</text>
<text x="79.6" y="30.4" transform="rotate(-90 79.6 30.4)">9</text>
<text x="84.7" y="31.5" transform="rotate(-90 84.7 31.5)">10</text>
<text x="87.2" y="31.5" transform="rotate(-90 87.2 31.5)">12</text>
<text x="89.7" y="31.6" transform="rotate(-90 89.7 31.6)">14</text>
<text x="92.3" y="31.6" transform="rotate(-90 92.3 31.6)">16</text>
<text x="97.3" y="31.6" transform="rotate(-90 97.3 31.6)">23</text>
<text x="99.8" y="31.6" transform="rotate(-90 99.8 31.6)">21</text>
<text x="102.4" y="31.6" transform="rotate(-90 102.4 31.6)">19</text>
<text x="105" y="31.6" transform="rotate(-90 105 31.6)">17</text>
<text x="110.1" y="31.6" transform="rotate(-90 110.1 31.6)">18</text>
<text x="112.5" y="31.6" transform="rotate(-90 112.5 31.6)">20</text>
<text x="115.1" y="31.6" transform="rotate(-90 115.1 31.6)">22</text>
<text x="117.7" y="31.6" transform="rotate(-90 117.7 31.6)">24</text>
<text x="36.9" y="37.7">VSYS</text>
<text x="133.4" y="37.7">3V3</text>
<text x="10.9" y="47.8">SEN1_P</text>
<text x="107.5" y="47.8">SEN2_P</text>
<text x="10.9" y="65.6">SEN1_N</text>
<text x="107.5" y="65.6">SEN2_N</text>
<text x="191.8" y="60.5">VMCU</text>
<text x="43.4" y="71.9">1</text>
<text x="57.2" y="71.9">2</text>
<text x="139.9" y="71.9">1</text>
<text x="153.7" y="71.9">2</text>
<text x="218.6" y="66.9">1</text>
<text x="218.6" y="69.4">2</text>
<text x="218.6" y="71.9">3</text>
<text x="43.4" y="74.4">3</text>
<text x="43.4" y="77">5</text>
<text x="57.2" y="74.4">4</text>
<text x="57.2" y="77">6</text>
<text x="81.5" y="77">4</text>
<text x="102.9" y="77">4</text>
<text x="139.9" y="74.4">3</text>
<text x="139.9" y="77">5</text>
<text x="153.7" y="74.4">4</text>
<text x="153.7" y="77">6</text>
<text x="218.6" y="74.4">4</text>
<text x="218.6" y="77">5</text>
<text x="43.4" y="79.6">7</text>
<text x="57.2" y="79.6">8</text>
<text x="81.5" y="82.1">2</text>
<text x="81.5" y="79.6">3</text>
<text x="102.9" y="82.1">2</text>
<text x="102.9" y="79.6">3</text>
<text x="139.9" y="79.6">7</text>
<text x="153.7" y="79.6">8</text>
<text x="218.6" y="79.6">6</text>
<text x="81.5" y="84.6">1</text>
<text x="102.9" y="84.6">1</text>
<text x="100.9" y="113.9">VMCU</text>
<text x="13.5" y="124">SEN1_P</text>
<text x="29.5" y="122.7">11</text>
<text x="29.5" y="125.3">12</text>
<text x="59.7" y="122.7">2</text>
<text x="59.7" y="125.3">15</text>
<text x="13.5" y="126.6">SEN1_N</text>
<text x="13.5" y="129.1">SEN2_P</text>
<text x="13.5" y="131.7">SEN2_N</text>
<text x="29.5" y="127.8">13</text>
<text x="29.5" y="130.4">14</text>
<text x="59.7" y="130.4">1</text>
<text x="59.7" y="127.8">16</text>
<text x="29.5" y="138">10</text>
<text x="30.7" y="135.4">7</text>
<text x="30.7" y="132.9">8</text>
<text x="59.7" y="132.9">4</text>
<text x="59.7" y="135.4">5</text>
<text x="59.7" y="138">6</text>
<text x="30.7" y="140.5">9</text>
<text x="59.7" y="140.5">3/17</text>
</g>
<g font-size="2.5" fill="#008000">
<text x="73.2" y="45.2" transform="rotate(-90 73.2 45.2)">ADC1</text>
<text x="91" y="45.3" transform="rotate(-90 91 45.3)">ADC2</text>
<text x="66.6" y="78.3">ADC1</text>
<text x="114.4" y="78.3">ADC2</text>
</g>
<text font-size="2.5" fill="#808080" x="197.7" y="80.8">DBG_TXD</text>
<g font-size="1.9">
<text x="35.6" y="123.9">SENSE1+</text>
<text x="53.2" y="123.9">VDD</text>
<text x="35.6" y="126.4">SENSE1-</text>
<text x="35.6" y="129">SENSE2+</text>
<text x="35.6" y="131.5">SENSE2-</text>
<text x="46.9" y="131.5">SLOW/ALERT</text>
<text x="51.4" y="126.4">VDDIO</text>
<text x="51.4" y="129">PWRDN</text>
<text x="35.6" y="136.6">SENSE3-</text>
<text x="35.6" y="134.1">SENSE3+</text>
<text x="50.5" y="136.6">SMDATA</text>
<text x="51.4" y="134.1">SMCLK</text>
<text x="35.6" y="141.7">SENSE4-</text>
<text x="35.6" y="139.1">SENSE4+</text>
<text x="49.6" y="139.1">ADDRSEL</text>
<text x="53.2" y="141.7">GND</text>
</g>
<g font-size="1.5">
<text x="45.6" y="12.3">400-Point Bread Board</text>
<text x="201.8" y="31.2">QWIIC Port</text>
<text x="242.4" y="31.2">PPS Port</text>
<text x="31.6" y="50">1k</text>
<text x="31.6" y="51.5">1%</text>
<text x="128.1" y="50">1k</text>
<text x="128.1" y="51.5">1%</text>
<text x="29.2" y="58.8">1nF</text>
<text x="41.9" y="56.2">0.2R</text>
<text x="41.9" y="57.7">1%/1W</text>
<text x="125.7" y="58.8">1nF</text>
<text x="138.4" y="56.2">0.2R</text>
<text x="138.4" y="57.7">1%/1W</text>
<text x="29.2" y="60.3">50V</text>
<text x="125.7" y="60.3">50V</text>
<text x="31.6" y="67.8">1k</text>
<text x="31.6" y="69.3">1%</text>
<text x="54.5" y="67.8">2.2uF</text>
<text x="54.5" y="69.3">10V</text>
<text x="128.1" y="67.8">1k</text>
<text x="128.1" y="69.3">1%</text>
<text x="151" y="67.8">2.2uF</text>
<text x="151" y="69.3">10V</text>
<text x="222.1" y="84.6">ICSP</text>
<text x="73.5" y="126.2">5k1</text>
<text x="73.5" y="127.7">1%</text>
<text x="97.8" y="132.4">100nF</text>
<text x="97.8" y="133.9">16V</text>
<text x="105.4" y="132.4">2.2uF</text>
<text x="105.4" y="133.9">10V</text>
<text x="34.1" y="145.5">ENERGY MONITOR</text>
<text x="34.1" y="147.1">Slave Addr: 0x10</text>
</g>
</svg>
